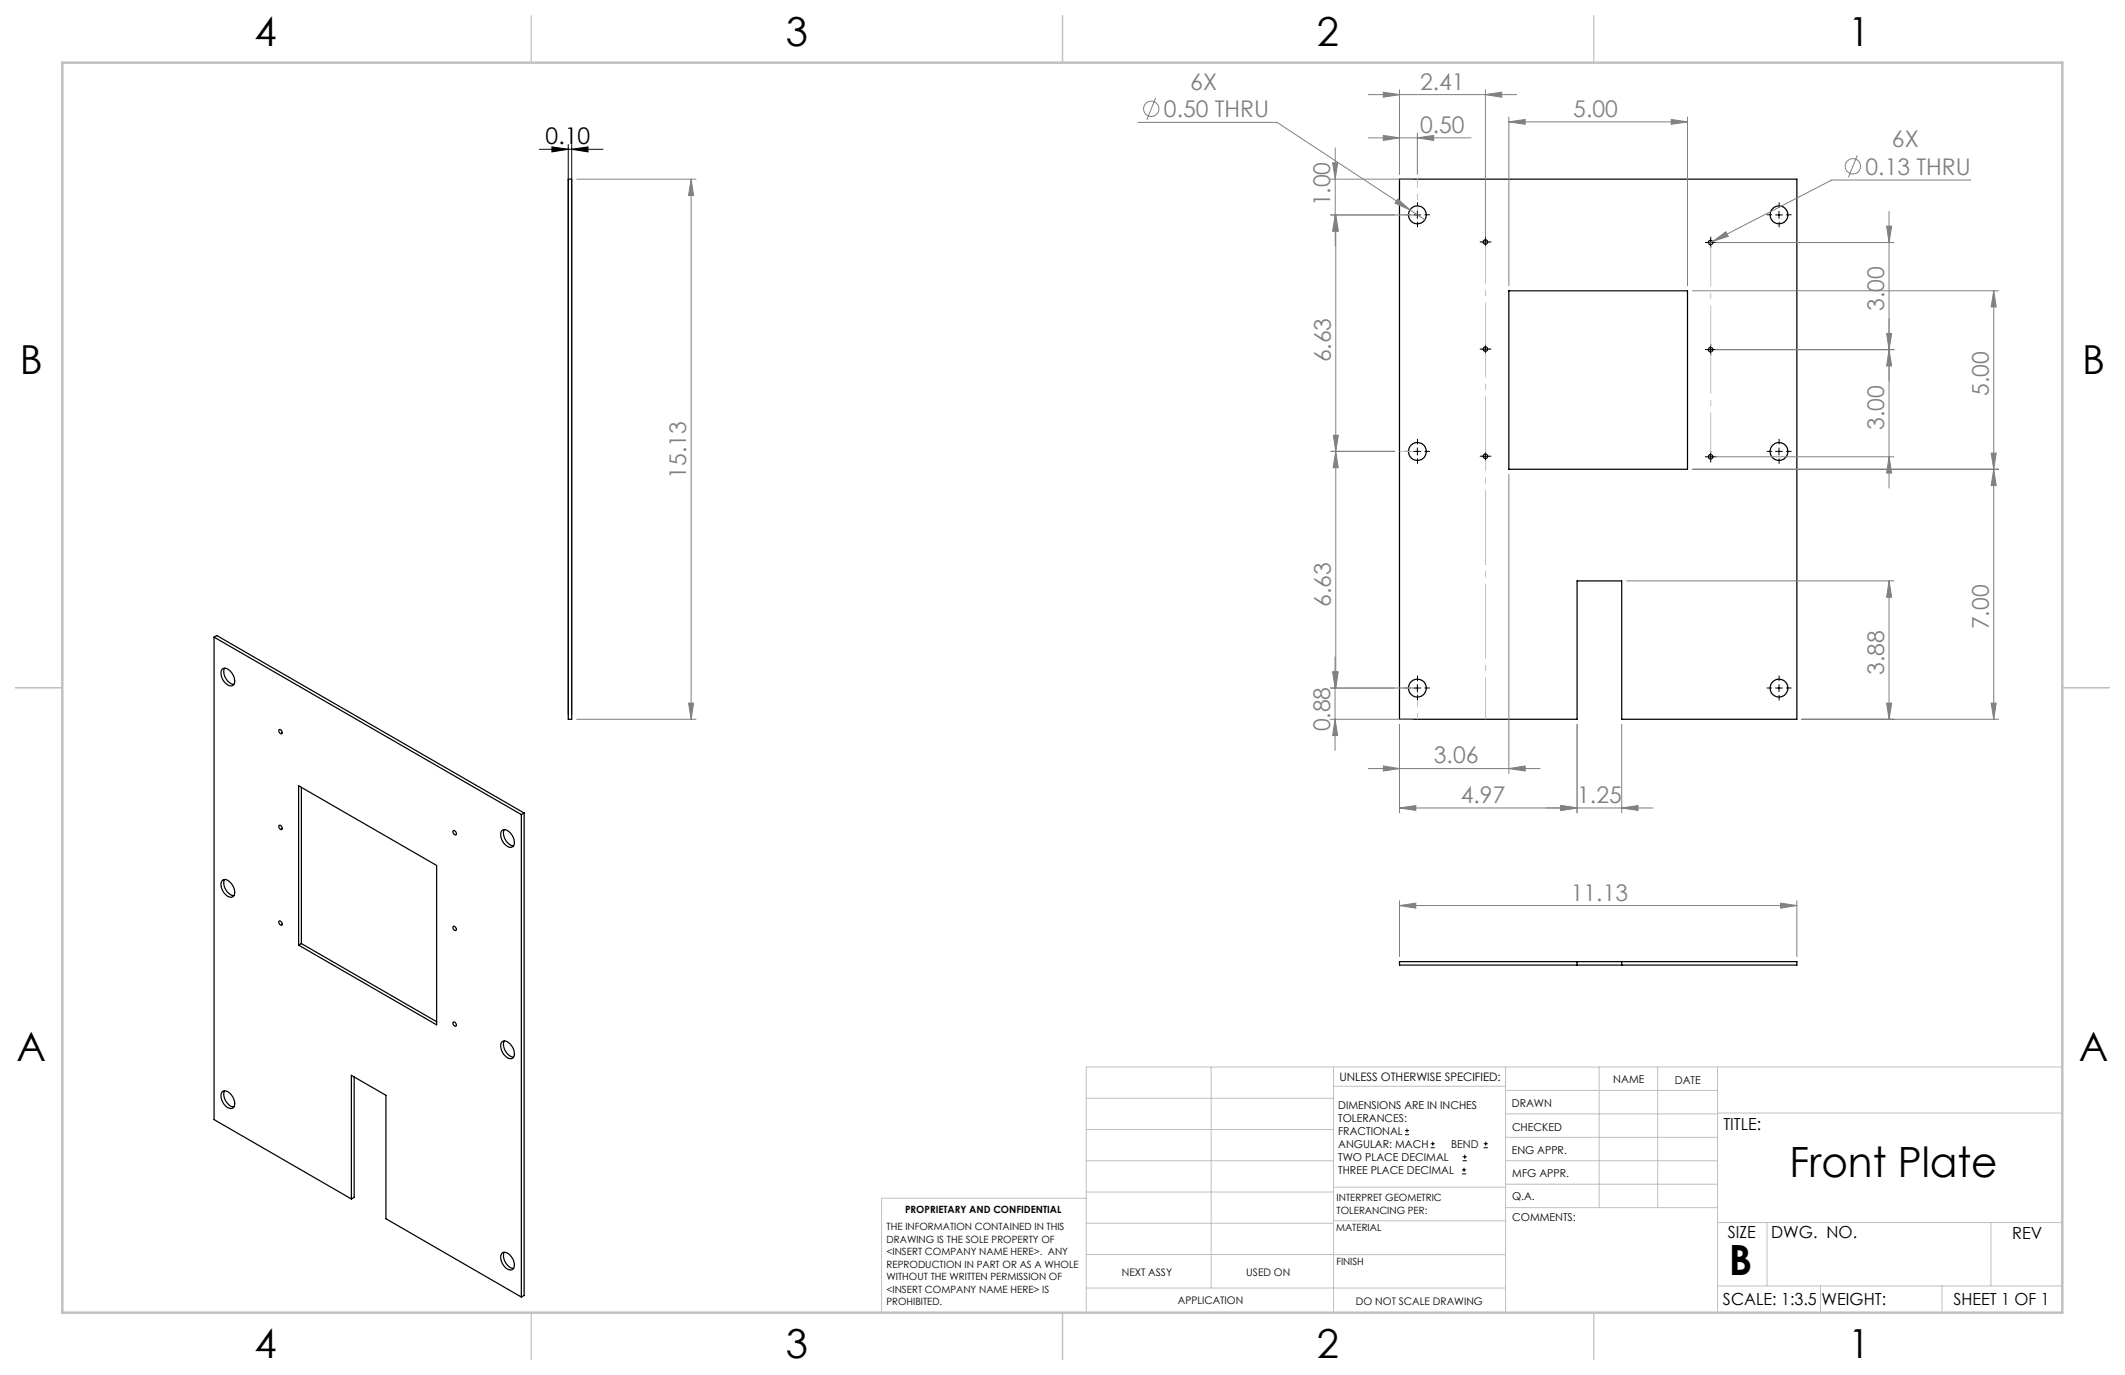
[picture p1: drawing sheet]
<svg xmlns="http://www.w3.org/2000/svg" width="432mm" height="279mm" viewBox="0 0 432 279" stroke-linecap="round" stroke-linejoin="round" font-family="sans-serif">
<g fill="none" stroke="#000" stroke-width=".25">
<path d="M115.5 36.4h.7v109.8h-.7zM284.4 36.4h80.7v109.8h-35.6v-28.2h-9v28.2h-36.1zM306.6 59.1h36.3v36.3h-36.3zM43.5 129.5v98l27.9 16.1M43.5 129.5l62.4 36M43.5 129.5l.6-.3 62.4 36M45.1 136a1.18 1.18 0 0 1 1.7 .4 2.24 2.24 0 0 1 .6 2.8 1.88 1.88 0 0 1-2.3-1.4l-.2-.9zM45.6 135.8a2.65 2.65 0 0 0 1.9 3.3M56.7 148.3a.45 .45 0 0 1 .5 .2 .45 .45 0 0 1-.1 .6l-.4-.4zM60.7 159.7l28 16.2v32.3l-28-16.1zM61.2 160v31.7M45.1 179a1.13 1.13 0 0 1 1.7 .4 2.24 2.24 0 0 1 .6 2.8 1.42 1.42 0 0 1-1.8-.7l-.6-1.2a1.55 1.55 0 0 1 .1-1.3z"/>
<path d="M45.6 178.7a2.6 2.6 0 0 0 1.9 3.3M56.7 167.8a.47 .47 0 0 1 .5 .2 .47 .47 0 0 1-.1 .6l-.4-.5zM92.1 168.8a.5 .5 0 0 1 .6 .3 .5 .5 0 0 1-.2 .6l-.5-.5zM102 168.8a1.18 1.18 0 0 1 1.7 .4 2.24 2.24 0 0 1 .5 2.8 1.88 1.88 0 0 1-2.2-1.4l-.3-.8zM102.4 168.6a2.65 2.65 0 0 0 2 3.3M105.9 165.5v98.1M106.5 165.2v98l-.6 .4M106.5 165.2l-.6 .3M56.7 187.2a.47 .47 0 0 1 .5 .2 .47 .47 0 0 1-.1 .6l-.4-.5zM61.2 191.7l-.5 .4M61.2 191.7l27.5 15.9M92 188.3a.45 .45 0 0 1 .6 .2 .45 .45 0 0 1-.1 .6l-.5-.5z"/>
<path d="M284.4 195.4h80.7v.7h-80.7zM320.5 195.4v.7M329.5 195.4v.7M72 218.8v24.5l-.6 .3M92 207.8a.47 .47 0 0 1 .6 .2 .47 .47 0 0 1-.1 .6l-.5-.5zM102 211.8a1.13 1.13 0 0 1 1.7 .4 2.24 2.24 0 0 1 .5 2.8 1.42 1.42 0 0 1-1.8-.7l-.6-1.2a1.55 1.55 0 0 1 .2-1.3zM102.4 211.5a2.65 2.65 0 0 0 2 3.3M45.1 221.9a1.2 1.2 0 0 1 1.7 .4 2.24 2.24 0 0 1 .6 2.8 1.8 1.8 0 0 1-2.3-1.4l-.1-.5a1.55 1.55 0 0 1 .1-1.3zM45.6 221.7a2.6 2.6 0 0 0 1.9 3.2M71.4 243.6v-25.1l7 4.1v25l27.5 16M102 254.7a1.2 1.2 0 0 1 1.7 .4 2.24 2.24 0 0 1 .5 2.8 1.56 1.56 0 0 1-2-1l-.4-.9a1.55 1.55 0 0 1 .2-1.3zM102.4 254.5a2.6 2.6 0 0 0 2 3.2"/>
<circle cx="288" cy="43.7" r="1.82"/>
<circle cx="301.8" cy="49.2" r=".46"/>
<circle cx="347.6" cy="49.3" r=".46"/>
<circle cx="361.5" cy="43.7" r="1.81"/>
<circle cx="301.8" cy="70.9" r=".46"/>
<circle cx="347.6" cy="71" r=".46"/>
<circle cx="288" cy="91.7" r="1.82"/>
<circle cx="301.8" cy="92.7" r=".46"/>
<circle cx="347.6" cy="92.8" r=".46"/>
<circle cx="361.5" cy="91.7" r="1.81"/>
<circle cx="288" cy="139.8" r="1.82"/>
<circle cx="361.5" cy="139.8" r="1.81"/>
</g>
<g fill="none" stroke="#808080" stroke-width=".2">
<path d="M234.8 19.9l-1.8 4.4M278 19.2h30.2M281.1 18.7l3.3 .5-3.3 .6zM284.4 18.2v17.2M301.8 19.2l3.4-.5v1.1zM301.8 18.2v30M117.2 36.4h24.2M140.4 36.4v109.8M140.4 36.4l.5 3.3h-1zM231.2 24.9h28.3l30 19.8M270.3 36.4h16.7M270.8 33.1h1l-.5 3.3z"/>
<path d="M271.3 30.1v19.9M278 28h20.9M281.1 27.5l3.3 .5-3.3 .5zM288 28l3.3-.5v1zM288 27v8.4M306.6 24.8l3.3-.5v1zM306.6 23.8v34.3M306.6 24.8h36.3M339.6 24.3l3.3 .5-3.3 .5zM342.9 23.8v34.3M377.4 31.6l-1.8 4.4M400.5 36.6h-28.3l-24.2 12.5"/>
<path d="M270.3 43.7h16.7M271.3 43.7l.5 3.3h-1zM271.4 43.7v96.1M271.4 43.7l.6 3.3h-1.1zM284 40.4l2.5 2.3-3-1.4zM343.9 59.1h62.2M348 49.1l2.7-2 .5 .9zM348 49.1l-.8 .4M348.6 49.3h36.3M383.4 46h1l-.5 3.3zM383.9 42.9v56.3M405.1 59.1v87.1"/>
<path d="M405.1 59.1l.5 3.3h-1zM348.6 71h36.3M383.4 67.8h1l-.5 3.2zM383.9 71l.5 3.4h-1zM270.4 91.7h13M270.9 88.4h1.1l-.6 3.3zM271.4 91.7l.5 3.3h-1zM306.6 96.4v60.8M343.9 95.4h62.2M348.6 92.8h36.3M383.9 92.8l.5 3.3h-1zM404.6 92.1h1l-.5 3.3z"/>
<path d="M405.1 95.4l.5 3.3h-1zM330.6 118h54.3M383.9 118v28.2M383.9 118l.5 3.4h-1zM270.3 139.8h16.7M270.8 136.5h1l-.5 3.3zM270.9 136.5h1l-.5 3.3zM271.3 133.5v19M117.2 146.2h24.2M139.9 142.9h1l-.5 3.3zM270.3 146.2h16.7M271.3 146.2l.5 3.3h-1z"/>
<path d="M278 156.2h34.9M281.1 155.6l3.3 .6-3.3 .5zM284.4 147.2v18M306.6 156.2l3.3-.6v1.1zM320.5 147.2v18M329.5 147.2v18M366.1 146.2h40M383.4 142.9h1l-.5 3.3zM404.6 142.9h1l-.5 3.3zM284.4 164.2l3.3-.5v1zM284.4 164.2h51.5M317.1 163.7l3.4 .5-3.4 .5z"/>
<path d="M329.5 164.2l3.3-.5v1zM284.4 184l3.3-.5v1zM284.4 183v11.4M284.4 184h80.7M361.8 183.5l3.3 .5-3.3 .5zM365.1 183v11.4"/>
<circle cx="233.9" cy="22.1" r="1.55"/>
<circle cx="376.5" cy="33.8" r="1.55"/>
</g>
<g fill="none" stroke="#000" stroke-width=".2">
<path d="M109.6 30.3h12.9M112.1 29.8l3.4 .5-3.4 .6zM115.5 29.4v115.8M116.2 30.3l3.3-.5v1.1zM116.2 29.4v115.8M287.3 43.7h1.4M288 42.9v1.5M301.1 49.2h1.5M301.8 48.5v1.4M346.9 49.3h1.4M347.6 48.6v1.4M360.8 43.7h1.4"/>
<path d="M361.5 42.9v1.5M301.1 70.9h1.5M301.8 70.2v1.4M346.9 71h1.4M347.6 70.3v1.5M287.3 91.7h1.4M288 91v1.5M301.1 92.7h1.5M301.8 92v1.5M346.9 92.8h1.4M347.6 92.1v1.5M360.8 91.7h1.4"/>
<path d="M361.5 91v1.5M287.3 139.8h1.4M288 139.1v1.4M360.8 139.8h1.4M361.5 139.1v1.4M285.5 230.6h.8M285.5 229.7h.8M285.9 229.3v.9M290.7 233.2h.8M290.7 232.4h.8M291.1 232v.8M297.1 238.5h.8"/>
<path d="M297.1 237.7h.8M297.2 235.9h.9M297.2 235.1h.9M297.5 237.3v.8M297.6 234.6v.9M301.5 233.2h.8M301.5 232.4h.8M301.9 232v.8"/>
</g>
<g fill="none" stroke="#000" stroke-width=".2" stroke-dasharray="15.2 1.3 1.3 1.3" stroke-linecap="butt">
<path d="M286.6 43.6h-1.1M288 42.2v-1.1M288 45.1v1.1M289.5 43.6h1.1M301.2 49.2h-.5M301.9 48.4v-.4M301.9 49.9v.4M302.6 49.2h.4M346.9 49.3h-.4M347.6 48.6v-.5M347.6 50v.4M348.3 49.3h.5"/>
<path d="M360.1 43.6h-1.1M361.5 42.2v-1.1M361.5 45.1v1.1M362.9 43.6h1.1M301.2 70.9h-.5M301.9 70.2v-.4M301.9 71.6v.5M302.6 70.9h.4M346.9 71h-.4M347.6 70.3v-.4M347.6 71.8v.4M348.3 71h.5"/>
<path d="M286.6 91.7h-1.1M288 90.3v-1.1M288 93.2v1.1M289.5 91.7h1.1M301.2 92.7h-.5M301.9 92v-.5M301.9 93.4v.5M302.6 92.7h.4M346.9 92.8h-.4M347.6 92.1v-.5M347.6 93.5v.5M348.3 92.8h.5"/>
<path d="M360.1 91.7h-1.1M361.5 90.3v-1.1M361.5 93.2v1.1M362.9 91.7h1.1M286.6 139.8h-1.1M288 138.4v-1.1M289.5 139.8h1.1M360.1 139.8h-1.1M361.5 138.4v-1.1M362.9 139.8h1.1M288 141.2v1.1M361.5 141.2v1.1"/>
</g>
<path d="M288 43.6h-3.6M288 91.7h-3.6M288 139.8h-3.6" fill="none" stroke="#c0c0c0" stroke-width=".2" stroke-dasharray="15.2 1.3 1.3 1.3" stroke-linecap="butt"/>
<path d="M301.9 49.2v97" fill="none" stroke="#c0c0c0" stroke-width=".2" stroke-dasharray="15.2 1.3 1.3 1.3" stroke-dashoffset="6.8" stroke-linecap="butt"/>
<path d="M347.6 71v21.8M347.6 71v-21.7" fill="none" stroke="#c0c0c0" stroke-width=".2" stroke-dasharray="15.2 1.3 1.3 1.3" stroke-dashoffset="6.3" stroke-linecap="butt"/>
<path d="M288 139.8v6.4" fill="none" stroke="#c0c0c0" stroke-width=".2" stroke-dasharray="15.2 1.3 1.3 1.3" stroke-dashoffset="14" stroke-linecap="butt"/>
<path d="M288 43.6v-7.2" fill="none" stroke="#c0c0c0" stroke-width=".2" stroke-dasharray="15.2 1.3 1.3 1.3" stroke-dashoffset="13.5" stroke-linecap="butt"/>
<g fill="none" stroke="#c0c0c0" stroke-width=".2">
<path d="M246.1 216.8v44.9M271 216.8v49.9M305.9 216.8v49.9M324.9 216.8v28.6M336.8 216.8v28.6M349 216.8v49.9M419.1 216.8h-198.4v49.9M220.7 235.9h50.3M220.7 229.5h50.3M220.7 223.2h50.3M271 220.7h34.9M305.9 231.1h43.1"/>
<path d="M305.9 226.3h43.1M305.9 221.6h43.1M305.9 235.9h43.1M349 226.2h70.1M220.7 248.6h50.3M220.7 242.2h50.3M220.7 254.9h50.3M220.7 243.5h-41.6v23.2M271 255h34.9M271 248.1h35M271 241.2h35M305.9 240.6h43.1"/>
<path d="M306 245.4h43M349 248.4h70.1M359.1 248.4v12.9M404.6 248.4v12.9M220.7 261.7h85.2M349 261.3h70.1M369.9 261.3v5.4M394.6 261.3v5.4"/>
</g>
<path d="M108 3.2v9.5M215.9 3.2v9.5M323.8 3.2v9.5M3.1 139.7h9.6M419.1 139.7h9.5M108 266.7v9.6M215.9 266.7v9.6M323.8 266.7v9.6" fill="none" stroke="#c0c0c0" stroke-width=".25"/>
<path d="M12.7 12.7h406.4v254h-406.4z" fill="none" stroke="#c0c0c0" stroke-width=".5"/>
<path d="M112.1 29.8l3.4 .5-3.4 .6zM116.2 30.3l3.3-.5v1.1z" fill="#000"/>
<g fill="#808080">
<path d="M348 49.1l3.2-1.1-.5-.9zM284 40.4l-.5 .9 3 1.4zM306.6 24.8l3.3-.5v1zM339.6 24.3l3.3 .5-3.3 .5zM284.4 164.2l3.3-.5v1zM317.1 163.7l3.4 .5-3.4 .5zM284.4 184l3.3-.5v1zM361.8 183.5l3.3 .5-3.3 .5z"/>
<path d="M281.1 155.6l3.3 .6-3.3 .5zM306.6 156.2l3.3-.6v1.1z"/>
<path d="M317.1 163.7l3.4 .5-3.4 .5zM329.5 164.2l3.3-.5v1z"/>
<path d="M405.1 59.1l.5 3.3h-1zM404.6 92.1h1l-.5 3.3zM405.1 95.4l.5 3.3h-1zM404.6 142.9h1l-.5 3.3zM383.9 118l.5 3.4h-1zM383.4 142.9h1l-.5 3.3zM140.4 36.4l.5 3.3h-1zM139.9 142.9h1l-.5 3.3z"/>
<path d="M301.8 19.2l3.4-.5v1.1zM281.1 18.7l3.3 .5-3.3 .6z"/>
<path d="M281.1 27.5l3.3 .5-3.3 .5zM288 28l3.3-.5v1z"/>
<path d="M270.9 136.5h1l-.5 3.3zM271.4 91.7l.5 3.3h-1zM383.9 71l.5 3.4h-1zM383.4 46h1l-.5 3.3zM271.3 43.7l.5 3.3h-1zM270.8 33.1h1l-.5 3.3z"/>
<path d="M271.4 43.7l.6 3.3h-1.1zM270.9 88.4h1.1l-.6 3.3zM383.4 67.8h1l-.5 3.2zM383.9 92.8l.5 3.3h-1zM270.8 136.5h1l-.5 3.3zM271.3 146.2l.5 3.3h-1z"/>
</g>
<g font-size="8.5">
<text x="363.6" y="239.1">Front Plate</text>
<text x="351.3" y="259">B</text>
</g>
<g font-size="8.1">
<text x="51.7" y="9.3">4</text>
<text x="159.7" y="9.3">3</text>
<text x="267.6" y="9.3">2</text>
<text x="375.6" y="9.3">1</text>
<text x="4" y="76">B</text>
<text x="423.1" y="76">B</text>
<text x="3.3" y="215.7">A</text>
<text x="422.4" y="215.7">A</text>
<text x="51.7" y="276">4</text>
<text x="159.7" y="276">3</text>
<text x="267.6" y="276">2</text>
<text x="375.6" y="276">1</text>
</g>
<g font-size="4.7" fill="#808080">
<text x="236.5" y="23.8">0.50 THRU</text>
<text x="241.9" y="18.2">6X</text>
<text x="288.6" y="18.2">2.41</text>
<text x="319.7" y="23.7">5.00</text>
<text x="288.6" y="27">0.50</text>
<text x="384.4" y="29.9">6X</text>
<text x="379.1" y="35.5">0.13 THRU</text>
<text x="270.3" y="41.9" transform="rotate(-90 270.3 41.9)">1.00</text>
<text x="382.9" y="63.2" transform="rotate(-90 382.9 63.2)">3.00</text>
<text x="270.4" y="73.6" transform="rotate(-90 270.4 73.6)">6.63</text>
<text x="404.1" y="80.4" transform="rotate(-90 404.1 80.4)">5.00</text>
<text x="382.9" y="87.4" transform="rotate(-90 382.9 87.4)">3.00</text>
<text x="139.4" y="97.3" transform="rotate(-90 139.4 97.3)">15.13</text>
<text x="270.4" y="123.3" transform="rotate(-90 270.4 123.3)">6.63</text>
<text x="404.1" y="127.9" transform="rotate(-90 404.1 127.9)">7.00</text>
<text x="382.9" y="137.2" transform="rotate(-90 382.9 137.2)">3.88</text>
<text x="270.3" y="148.6" transform="rotate(-90 270.3 148.6)">0.88</text>
<text x="291.4" y="155.1">3.06</text>
<text x="296.8" y="163.2">4.97</text>
<text x="320.5" y="163.2">1.25</text>
<text x="319.2" y="183">11.13</text>
</g>
<text font-size="4.7" x="110.9" y="29.3">0.10</text>
<g font-size="3.4">
<text x="350.2" y="229.5">TITLE:</text>
<text x="351.1" y="251.6">SIZE</text>
<text x="359.9" y="251.6">DWG. NO.</text>
<text x="408.9" y="251.7">REV</text>
<text x="350.1" y="265.3">SCALE: 1:3.5</text>
<text x="370.1" y="265.3">WEIGHT:</text>
<text x="396.9" y="265.2">SHEET 1 OF 1</text>
</g>
<text font-size="2.4" x="272.2" y="219.7">UNLESS OTHERWISE SPECIFIED:</text>
<g font-size="2.2">
<text x="327.8" y="220.1">NAME</text>
<text x="340.3" y="220.2">DATE</text>
<text x="271.9" y="225.3">DIMENSIONS ARE IN INCHES</text>
<text x="271.9" y="227.9">TOLERANCES:</text>
<text x="307.2" y="224.9">DRAWN</text>
<text x="271.9" y="230.6">FRACTIONAL</text>
<text x="271.9" y="233.2">ANGULAR: MACH</text>
<text x="294.9" y="233.2">BEND</text>
<text x="307.3" y="229.8">CHECKED</text>
<text x="271.9" y="235.9">TWO PLACE DECIMAL</text>
<text x="271.9" y="238.5">THREE PLACE DECIMAL</text>
<text x="307.2" y="234.5">ENG APPR.</text>
<text x="307.3" y="239.2">MFG APPR.</text>
<text x="307.3" y="243.9">Q.A.</text>
<text x="307.3" y="248.1">COMMENTS:</text>
</g>
<g font-size="2.1">
<text x="227.9" y="259.2">NEXT ASSY</text>
<text x="253.3" y="259.2">USED ON</text>
<text x="239.3" y="265">APPLICATION</text>
<text x="275.5" y="265.1">DO NOT SCALE DRAWING</text>
</g>
<g font-size="2">
<text x="271.6" y="244.1">INTERPRET GEOMETRIC</text>
<text x="180.2" y="250">THE INFORMATION CONTAINED IN THIS</text>
<text x="183.9" y="246.4">PROPRIETARY AND CONFIDENTIAL</text>
<text x="271.5" y="250.2">MATERIAL</text>
<text x="271.6" y="246.6">TOLERANCING PER:</text>
<text x="180.2" y="252.5">DRAWING IS THE SOLE PROPERTY OF</text>
<text x="180.2" y="255.1">&lt;INSERT COMPANY NAME HERE&gt;. ANY</text>
<text x="180.2" y="257.6">REPRODUCTION IN PART OR AS A WHOLE</text>
<text x="271.5" y="257">FINISH</text>
<text x="180.2" y="260.1">WITHOUT THE WRITTEN PERMISSION OF</text>
<text x="180.2" y="262.6">&lt;INSERT COMPANY NAME HERE&gt; IS</text>
<text x="180.2" y="265.2">PROHIBITED.</text>
</g>
</svg>
